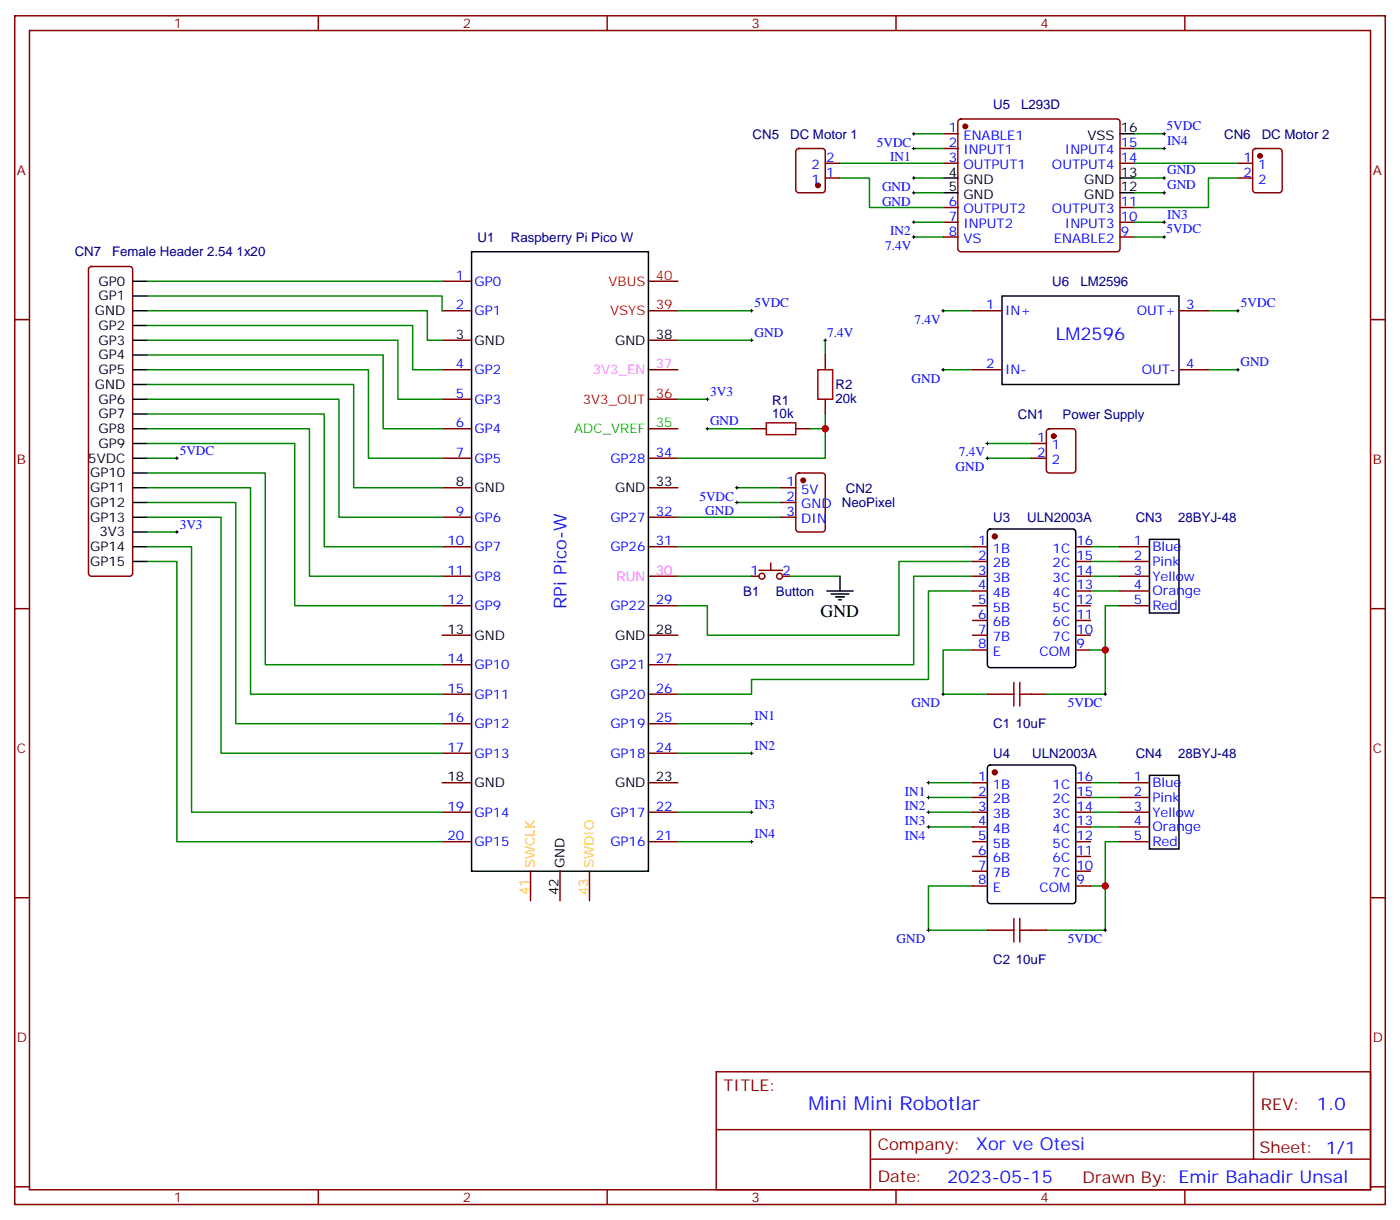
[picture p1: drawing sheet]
<svg xmlns="http://www.w3.org/2000/svg" width="335mm" height="292mm" viewBox="0 0 335 292" stroke-linecap="round" stroke-linejoin="round" font-family="sans-serif">
<g fill="none" stroke="#008700" stroke-width=".35">
<path d="M201.1 39.1h24.7M218.7 32h7.1M218.7 35.5h7.1M271.6 32h7.1M271.6 35.5h7.1M271.6 39.1h24.7M201.1 42.6h7v7h17.7M218.7 56.7h7.1M218.7 53.2h7.1M218.7 42.6h7.1M218.7 46.1h7.1M271.6 56.7h7.1"/>
<path d="M271.6 53.2h7.1M271.6 42.6h7.1M271.6 46.1h7.1M296.3 42.6h-7v7h-17.7M35.3 70.8h70.5v3.5M35.3 74.3h67v7.1h3.5M35.3 77.9h63.5v10.5h7M35.3 67.3h70.5M162.3 74.3h17.6M225.8 74.3h7M289.3 74.3h7M35.3 81.4h59.9v14.1h10.6"/>
<path d="M35.3 84.9h56.4v17.7h14.1M35.3 88.4h52.9v21.2h17.6M35.3 92h49.4v24.7h21.1M35.3 95.5h45.8v28.2h24.7M35.3 99h42.3v31.8h28.2M162.3 81.4h17.6M162.3 95.5h7M197.6 81.4v3.5M197.6 99v3.6M225.8 88.4h7M289.3 88.4h7M35.3 102.6h38.8v35.2h31.7"/>
<path d="M35.3 106.1h35.3v38.8h35.2M35.3 113.1h28.2v45.9h42.3M35.3 116.7h24.7v49.4h45.8M35.3 109.6h7M169.3 102.6h10.6M176.4 116.7h10.6M194 102.6h3.6v7h-35.3M236.4 109.6h10.5M236.4 106.1h10.5M35.3 120.2h21.1v52.9h49.4M35.3 123.7h17.6v56.5h52.9M35.3 130.8h10.6v63.5h59.9"/>
<path d="M35.3 134.3h7v67h63.5M35.3 127.2h7M162.3 137.8h17.6M162.3 130.8h70.5M162.3 123.7h24.7M176.4 120.2h10.6M189.1 137.8h12M232.8 134.3h-17.6v17.6h-45.9v-7h-7M232.8 137.8h-14.1v21.2h-56.4M261.1 130.8h7M261.1 134.3h7M261.1 137.8h7"/>
<path d="M232.8 155.5h-7v10.6h10.6M232.8 141.4h-10.6v21.1h-42.3v3.6h-17.6M261.1 141.4h7M264.6 155.5v10.6h-14.1M268.1 144.9h-3.5v10.6h-3.5M162.3 173.1h17.6M162.3 194.3h17.6M162.3 180.2h17.6M222.2 187.2h10.6M222.2 190.7h10.6M222.2 194.3h10.6M222.2 197.8h10.6"/>
<path d="M261.1 187.2h7M261.1 190.7h7M261.1 194.3h7M261.1 197.8h7M162.3 201.3h17.6M232.8 211.9h-10.6v10.6h14.2M264.6 211.9v10.6h-14.1M268.1 201.3h-3.5v10.6h-3.5"/>
</g>
<g fill="none" stroke="#000" stroke-width=".35">
<path d="M268.1 32h3.5M225.8 42.6h3.5M225.8 46.1h3.5M268.1 42.6h3.5M268.1 46.1h3.5M31.7 77.9h3.6M31.7 74.3h3.6M31.7 70.8h3.6M31.7 67.3h3.6M112.9 60.2h42.3v148.2h-42.3zM239.9 70.8h42.3v21.2h-42.3zM31.7 99h3.6"/>
<path d="M31.7 95.5h3.6M31.7 92h3.6M31.7 88.4h3.6M31.7 84.9h3.6M31.7 81.4h3.6M31.7 116.7h3.6M31.7 113.1h3.6M31.7 109.6h3.6M31.7 106.1h3.6M31.7 102.6h3.6M31.7 134.3h3.6M31.7 130.8h3.6"/>
<path d="M31.7 127.2h3.6M31.7 123.7h3.6M31.7 120.2h3.6M201.1 137.8v3.6M236.6 126.7l.5-.2h19.7a.71 .71 0 0 1 .7 .7v31.8a.76 .76 0 0 1-.7 .7h-19.7a.76 .76 0 0 1-.7-.7v-31.8zM275.2 129h7v17.6h-7zM197.9 141.4h6.4M199 142.1h4.2M200 142.8h2.1M200.7 143.5h.7M236.6 183.2l.5-.2h19.7a.71 .71 0 0 1 .7 .7v31.7a.76 .76 0 0 1-.7 .7h-19.7a.76 .76 0 0 1-.7-.7v-31.7zM275.2 185.5h7v17.6h-7z"/>
</g>
<g fill="none" stroke="#870000" stroke-width=".35">
<path d="M3.5 3.8h328.1v284.3h-328.1zM7.1 7.3h321v277.3h-321zM76.2 3.8v3.5M145.3 3.8v3.5M214.5 3.8v3.5M283.6 3.8v3.5M190.7 35.7l.5-.2h5.6a.71 .71 0 0 1 .8 .7v9.2a.76 .76 0 0 1-.8 .7h-5.6a.76 .76 0 0 1-.7-.7v-9.2zM197.6 39.1h3.5M225.8 32h3.5M225.8 35.5h3.5M225.8 39.1h3.5M229.5 28.7l.5-.2h37.4a.71 .71 0 0 1 .7 .7v30.3a.76 .76 0 0 1-.7 .7h-37.4a.76 .76 0 0 1-.7-.7v-30.3z"/>
<path d="M268.1 35.5h3.5M268.1 39.1h3.5M296.3 39.1h3.6M300.1 35.7l.5-.2h5.6a.71 .71 0 0 1 .7 .7v9.2a.76 .76 0 0 1-.7 .7h-5.6a.76 .76 0 0 1-.7-.7v-9.2zM197.6 42.6h3.5M225.8 49.6h3.5M225.8 53.2h3.5M225.8 56.7h3.5M268.1 49.6h3.5M268.1 53.2h3.5M268.1 56.7h3.5M296.3 42.6h3.6"/>
<path d="M3.5 76.4h3.6M21.4 64l.5-.3h9.1a.71 .71 0 0 1 .7 .8v72.6a.76 .76 0 0 1-.7 .7h-9.1a.76 .76 0 0 1-.7-.7v-72.6zM105.8 67.3h7.1M105.8 74.3h7.1M155.2 67.3h7.1M155.2 74.3h7.1M232.8 74.3h7.1M282.2 74.3h7.1M328.1 76.4h3.5M105.8 81.4h7.1M105.8 88.4h7.1M105.8 95.5h7.1"/>
<path d="M155.2 81.4h7.1M155.2 88.4h7.1M155.2 95.5h7.1M197.6 84.9v3.5M197.6 95.5v3.5M232.8 88.4h7.1M282.2 88.4h7.1M105.8 102.6h7.1M105.8 109.6h7.1M105.8 116.7h7.1M155.2 102.6h7.1M155.2 109.6h7.1"/>
<path d="M155.2 116.7h7.1M179.9 102.6h3.5M187 116.7h3.5M190.5 102.6h3.5M190.7 113.3l.5-.2h5.6a.71 .71 0 0 1 .8 .7v12.7a.76 .76 0 0 1-.8 .7h-5.6a.76 .76 0 0 1-.7-.7v-12.7zM246.9 109.6h3.6M246.9 106.1h3.6M250.7 102.8l.5-.2h5.6a.71 .71 0 0 1 .7 .7v9.1a.76 .76 0 0 1-.7 .7h-5.6a.76 .76 0 0 1-.7-.7v-9.1zM105.8 123.7h7.1M105.8 130.8h7.1M105.8 137.8h7.1M155.2 123.7h7.1"/>
<path d="M155.2 130.8h7.1M155.2 137.8h7.1M179.9 137.8h1.8M181.7 136.4h5.6M184.5 134.7v1.7M187 123.7h3.5M187 120.2h3.5M187.3 137.8h1.8M232.8 130.8h3.6M232.8 137.8h3.6M232.8 134.3h3.6M257.5 130.8h3.6"/>
<path d="M257.5 137.8h3.6M257.5 134.3h3.6M268.1 130.8h7.1M268.1 137.8h7.1M268.1 134.3h7.1M3.5 145.6h3.6M105.8 144.9h7.1M105.8 151.9h7.1M105.8 159h7.1M155.2 144.9h7.1M155.2 151.9h7.1M155.2 159h7.1"/>
<path d="M232.8 144.9h3.6M232.8 151.9h3.6M232.8 141.4h3.6M232.8 148.4h3.6M232.8 155.5h3.6M257.5 144.9h3.6M257.5 151.9h3.6M257.5 141.4h3.6M257.5 148.4h3.6M257.5 155.5h3.6M268.1 144.9h7.1M268.1 141.4h7.1"/>
<path d="M328.1 145.6h3.5M105.8 166.1h7.1M105.8 173.1h7.1M155.2 166.1h7.1M155.2 173.1h7.1M236.4 166.1h3.5M246.9 166.1h3.6M105.8 180.2h7.1M105.8 187.2h7.1M105.8 194.3h7.1M155.2 180.2h7.1M155.2 187.2h7.1"/>
<path d="M155.2 194.3h7.1M232.8 187.2h3.6M232.8 194.3h3.6M232.8 190.7h3.6M232.8 197.8h3.6M257.5 187.2h3.6M257.5 194.3h3.6M257.5 190.7h3.6M257.5 197.8h3.6M268.1 187.2h7.1M268.1 194.3h7.1M268.1 190.7h7.1"/>
<path d="M268.1 197.8h7.1M3.5 214.7h3.6M105.8 201.3h7.1M127 208.4v7M134.1 208.4v7M141.1 208.4v7M155.2 201.3h7.1M232.8 201.3h3.6M232.8 204.9h3.6M232.8 208.4h3.6M232.8 211.9h3.6M257.5 201.3h3.6"/>
<path d="M257.5 204.9h3.6M257.5 208.4h3.6M257.5 211.9h3.6M268.1 201.3h7.1M328.1 214.7h3.5M236.4 222.5h3.5M246.9 222.5h3.6M171.4 256.4h156.7v28.2h-156.7zM300.1 256.4v20.9M171.5 270.2h156.5M208.4 277.3h119.6M208.4 270.2v14.1"/>
<path d="M3.5 283.9h3.6M76.2 284.6v3.5M145.3 284.6v3.5M214.5 284.6v3.5M283.6 284.6v3.5M328.1 283.9h3.5"/>
<circle cx="182.4" cy="137.8" r=".71"/>
<circle cx="186.6" cy="137.8" r=".71"/>
</g>
<g fill="none" stroke="#000" stroke-width=".24">
<path d="M218.4 32h.7M218.4 35.5h.7M218.7 31.6v.7M218.7 35.2v.7M278.3 32h.7M278.3 35.5h.7M278.7 31.6v.7M278.7 35.2v.7M218.4 56.7h.7M218.4 53.2h.7M218.4 42.6h.7M218.4 46.1h.7"/>
<path d="M218.7 42.2v.7M218.7 45.8v.7M218.7 52.8v.7M218.7 56.3v.7M278.3 56.7h.7M278.3 53.2h.7M278.3 42.6h.7M278.3 46.1h.7M278.7 42.2v.7M278.7 45.8v.7M278.7 52.8v.7M278.7 56.3v.7"/>
<path d="M179.6 74.3h.7M179.9 74v.7M225.4 74.3h.7M225.8 74v.7M296 74.3h.7M296.3 74v.7M169 95.5h.7M169.3 95.1v.7M179.6 81.4h.7M179.9 81v.7M197.2 81.4h.7M197.6 81v.7"/>
<path d="M225.4 88.4h.7M225.8 88.1v.7M296 88.4h.7M296.3 88.1v.7M42 109.6h.7M42.3 109.3v.7M169 102.6h.7M169.3 102.2v.7M176 116.7h.7M176.4 116.3v.7M176.4 119.8v.7M236 106.1h.7"/>
<path d="M236 109.6h.7M236.4 105.7v.7M236.4 109.3v.7M42 127.2h.7M42.3 126.9v.7M176 120.2h.7M179.6 173.1h.7M179.9 172.8v.7M179.9 179.8v.7M225.4 166.1h.7M225.8 165.7v.7M264.2 166.1h.7"/>
<path d="M264.6 165.7v.7M179.6 180.2h.7M179.6 194.3h.7M179.9 193.9v.7M221.9 194.3h.7M221.9 187.2h.7M221.9 190.7h.7M221.9 197.8h.7M222.2 186.9v.7M222.2 190.4v.7M222.2 193.9v.7M222.2 197.4v.8"/>
<path d="M179.6 201.3h.7M179.9 201v.7M221.9 222.5h.7M222.2 222.1v.7M264.2 222.5h.7M264.6 222.1v.7"/>
</g>
<g fill="#870000" stroke="#870000" stroke-width=".35">
<circle cx="231.1" cy="30.2" r=".53"/>
<circle cx="195.8" cy="44.3" r=".53"/>
<circle cx="301.6" cy="37.3" r=".53"/>
<circle cx="252.2" cy="104.3" r=".53"/>
<circle cx="238.1" cy="128.3" r=".53"/>
<circle cx="238.1" cy="184.7" r=".53"/>
<circle cx="192.3" cy="114.9" r=".53"/>
</g>
<path d="M195.8 88.4h3.5v7.1h-3.5zM183.4 101.1h7.1v2.9h-7.1zM239.9 166.1h2.8M242.7 163.2v5.7M244.1 163.2v5.7M244.1 166.1h2.8M242.7 219.7v5.6M244.1 219.7v5.6M239.9 222.5h2.8M244.1 222.5h2.8" fill="none" stroke="#a10000" stroke-width=".35"/>
<g fill="#c00">
<circle cx="264.6" cy="211.9" r=".88"/>
<circle cx="264.6" cy="155.5" r=".88"/>
<circle cx="197.6" cy="102.6" r=".88"/>
</g>
<text font-size="4.6" fill="#00f" x="193.5" y="265.4">Mini Mini Robotlar</text>
<g font-size="4.2" fill="#00f">
<text x="252.7" y="81.4">LM2596</text>
<text x="135.6" y="145.6" transform="rotate(-90 135.6 145.6)">RPi Pico-W</text>
<text x="315.2" y="265.6">1.0</text>
<text x="233.6" y="275.2">Xor ve Otesi</text>
<text x="226.7" y="283">2023-05-15</text>
</g>
<text font-size="4.2" x="196.4" y="147.5">GND</text>
<g font-size="3.9" fill="#800">
<text x="173.2" y="260.9">TITLE:</text>
<text x="301.8" y="265.6">REV:</text>
<text x="210.1" y="275.1">Company:</text>
<text x="301.5" y="275.8">Sheet: 1/1</text>
<text x="210.1" y="282.8">Date:</text>
<text x="259.2" y="282.9">Drawn By: Emir Bahadir Unsal</text>
</g>
<g font-size="3.2" fill="#800">
<text x="41.6" y="6.8">1</text>
<text x="110.8" y="6.8">2</text>
<text x="179.9" y="6.8">3</text>
<text x="249.1" y="6.8">4</text>
<text x="4.1" y="41.9">A</text>
<text x="328.6" y="41.9">A</text>
<text x="4.1" y="111">B</text>
<text x="328.6" y="111">B</text>
<text x="4.1" y="180.2">C</text>
<text x="328.6" y="180.2">C</text>
<text x="4.1" y="249.3">D</text>
<text x="328.6" y="249.3">D</text>
<text x="41.6" y="287.6">1</text>
<text x="110.8" y="287.6">2</text>
<text x="179.9" y="287.6">3</text>
<text x="249.1" y="287.6">4</text>
</g>
<g font-size="3.2" fill="#000080">
<text x="237.8" y="26.1">U5</text>
<text x="244.4" y="26.1">L293D</text>
<text x="180.1" y="33.1">CN5</text>
<text x="189.1" y="33.1">DC Motor 1</text>
<text x="293" y="33.1">CN6</text>
<text x="302" y="33.1">DC Motor 2</text>
<text x="114.3" y="57.8">U1</text>
<text x="122.3" y="57.8">Raspberry Pi Pico W</text>
<text x="17.9" y="61.3">CN7</text>
<text x="26.8" y="61.3">Female Header 2.54 1x20</text>
<text x="251.9" y="68.4">U6</text>
<text x="258.6" y="68.4">LM2596</text>
<text x="200" y="93.1">R2</text>
<text x="184.9" y="100.1">10k</text>
<text x="184.9" y="97">R1</text>
<text x="200" y="96.3">20k</text>
<text x="243.6" y="100.2">CN1</text>
<text x="254.4" y="100.2">Power Supply</text>
<text x="202.5" y="117.8">CN2</text>
<text x="237.8" y="124.9">U3</text>
<text x="245.9" y="124.9">ULN2003A</text>
<text x="271.9" y="124.9">CN3</text>
<text x="282" y="124.9">28BYJ-48</text>
<text x="177.9" y="142.5">B1</text>
<text x="185.7" y="142.5">Button</text>
<text x="237.8" y="174.2">C1</text>
<text x="243.2" y="174.2">10uF</text>
<text x="237.8" y="181.3">U4</text>
<text x="247.1" y="181.3">ULN2003A</text>
<text x="271.9" y="181.3">CN4</text>
<text x="282" y="181.3">28BYJ-48</text>
<text x="237.8" y="230.7">C2</text>
<text x="243.2" y="230.7">10uF</text>
</g>
<g font-size="3.2" fill="#00f">
<text x="209.9" y="35.1">5VDC</text>
<text x="227.1" y="31.6">1</text>
<text x="227.1" y="35.2">2</text>
<text x="230.6" y="33.4">ENABLE1</text>
<text x="268.3" y="35.2">15</text>
<text x="279.3" y="31.1">5VDC</text>
<text x="279.4" y="34.6">IN4</text>
<text x="194.2" y="40.5">2</text>
<text x="197.7" y="38.7">2</text>
<text x="213.1" y="38.6">IN1</text>
<text x="227.1" y="38.7">3</text>
<text x="230.6" y="36.9">INPUT1</text>
<text x="230.6" y="40.5">OUTPUT1</text>
<text x="251.8" y="40.5">OUTPUT4</text>
<text x="254.9" y="36.9">INPUT4</text>
<text x="268.3" y="38.7">14</text>
<text x="279.4" y="41.7">GND</text>
<text x="297.7" y="38.7">1</text>
<text x="301.2" y="40.5">1</text>
<text x="194.2" y="44">1</text>
<text x="197.7" y="42.2">1</text>
<text x="211.2" y="45.7">GND</text>
<text x="279.4" y="45.2">GND</text>
<text x="297.7" y="42.2">2</text>
<text x="301.2" y="44">2</text>
<text x="211.2" y="49.2">GND</text>
<text x="227.1" y="49.3">6</text>
<text x="227.1" y="52.8">7</text>
<text x="230.6" y="51">OUTPUT2</text>
<text x="251.8" y="51">OUTPUT3</text>
<text x="268.3" y="52.8">10</text>
<text x="268.3" y="49.3">11</text>
<text x="279.4" y="52.3">IN3</text>
<text x="211.9" y="59.8">7.4V</text>
<text x="213.1" y="56.3">IN2</text>
<text x="227.1" y="56.3">8</text>
<text x="230.6" y="54.6">INPUT2</text>
<text x="230.6" y="58.1">VS</text>
<text x="252.3" y="58.1">ENABLE2</text>
<text x="254.9" y="54.6">INPUT3</text>
<text x="268.3" y="56.3">9</text>
<text x="279.3" y="55.8">5VDC</text>
<text x="109.1" y="66.9">1</text>
<text x="113.6" y="68.3">GP0</text>
<text x="109.1" y="74">2</text>
<text x="113.6" y="75.4">GP1</text>
<text x="180.6" y="73.4">5VDC</text>
<text x="218.9" y="77.4">7.4V</text>
<text x="236.1" y="74">1</text>
<text x="240.6" y="75.4">IN+</text>
<text x="272.1" y="75.4">OUT+</text>
<text x="284" y="74">3</text>
<text x="297.1" y="73.5">5VDC</text>
<text x="180.6" y="80.5">GND</text>
<text x="198" y="80.5">7.4V</text>
<text x="109.1" y="88.1">4</text>
<text x="113.6" y="89.5">GP2</text>
<text x="236.1" y="88.1">2</text>
<text x="240.6" y="89.5">IN-</text>
<text x="273.3" y="89.5">OUT-</text>
<text x="284" y="88.1">4</text>
<text x="296.9" y="87.6">GND</text>
<text x="109.1" y="95.1">5</text>
<text x="170" y="94.7">3V3</text>
<text x="218.2" y="91.5">GND</text>
<text x="113.6" y="96.6">GP3</text>
<text x="170" y="101.7">GND</text>
<text x="109.1" y="102.2">6</text>
<text x="113.6" y="103.6">GP4</text>
<text x="248.3" y="105.7">1</text>
<text x="251.8" y="107.5">1</text>
<text x="43" y="108.8">5VDC</text>
<text x="109.1" y="109.3">7</text>
<text x="113.6" y="110.7">GP5</text>
<text x="146.1" y="110.7">GP28</text>
<text x="157" y="109.3">34</text>
<text x="228.7" y="112.7">GND</text>
<text x="229.5" y="109.2">7.4V</text>
<text x="248.3" y="109.3">2</text>
<text x="251.8" y="111">2</text>
<text x="167.4" y="119.8">5VDC</text>
<text x="188.3" y="116.3">1</text>
<text x="188.3" y="119.8">2</text>
<text x="191.8" y="118.1">5V</text>
<text x="109.1" y="123.4">9</text>
<text x="113.6" y="124.8">GP6</text>
<text x="146.1" y="124.8">GP27</text>
<text x="157" y="123.4">32</text>
<text x="168.8" y="123.3">GND</text>
<text x="188.3" y="123.4">3</text>
<text x="191.8" y="121.6">GND NeoPixel</text>
<text x="191.8" y="125.1">DIN</text>
<text x="43" y="126.4">3V3</text>
<text x="107.1" y="130.4">10</text>
<text x="113.6" y="131.8">GP7</text>
<text x="146.1" y="131.8">GP26</text>
<text x="157" y="130.4">31</text>
<text x="234.2" y="130.4">1</text>
<text x="257.7" y="130.4">16</text>
<text x="271.4" y="130.4">1</text>
<text x="275.9" y="131.8">Blue</text>
<text x="107.1" y="137.5">11</text>
<text x="179.7" y="137.5">1</text>
<text x="187.3" y="137.5">2</text>
<text x="234.2" y="133.9">2</text>
<text x="234.2" y="137.5">3</text>
<text x="237.7" y="132.2">1B</text>
<text x="237.7" y="135.7">2B</text>
<text x="252" y="135.7">2C</text>
<text x="252" y="132.2">1C</text>
<text x="257.7" y="137.5">14</text>
<text x="257.7" y="133.9">15</text>
<text x="271.4" y="137.5">3</text>
<text x="271.4" y="133.9">2</text>
<text x="275.9" y="135.4">Pink</text>
<text x="113.6" y="138.9">GP8</text>
<text x="234.2" y="141">4</text>
<text x="237.7" y="139.2">3B</text>
<text x="237.7" y="142.8">4B</text>
<text x="252" y="142.8">4C</text>
<text x="252" y="139.2">3C</text>
<text x="257.7" y="141">13</text>
<text x="271.4" y="141">4</text>
<text x="275.9" y="142.4">Orange</text>
<text x="275.9" y="138.9">Yellow</text>
<text x="107.1" y="144.5">12</text>
<text x="113.6" y="145.9">GP9</text>
<text x="146.1" y="145.9">GP22</text>
<text x="157" y="144.5">29</text>
<text x="234.2" y="144.5">5</text>
<text x="234.2" y="148.1">6</text>
<text x="237.7" y="146.3">5B</text>
<text x="237.7" y="149.8">6B</text>
<text x="252" y="149.8">6C</text>
<text x="252" y="146.3">5C</text>
<text x="257.7" y="148.1">11</text>
<text x="257.7" y="144.5">12</text>
<text x="271.4" y="144.5">5</text>
<text x="275.9" y="145.9">Red</text>
<text x="234.2" y="151.6">7</text>
<text x="234.2" y="155.1">8</text>
<text x="237.7" y="153.4">7B</text>
<text x="252" y="153.4">7C</text>
<text x="257.7" y="155.1">9</text>
<text x="257.7" y="151.6">10</text>
<text x="107.1" y="158.6">14</text>
<text x="113.6" y="160.1">GP10</text>
<text x="146.1" y="160.1">GP21</text>
<text x="157" y="158.6">27</text>
<text x="237.7" y="156.9">E</text>
<text x="248.8" y="156.9">COM</text>
<text x="107.1" y="165.7">15</text>
<text x="113.6" y="167.1">GP11</text>
<text x="146.1" y="167.1">GP20</text>
<text x="157" y="165.7">26</text>
<text x="107.1" y="172.8">16</text>
<text x="157" y="172.8">25</text>
<text x="180.6" y="172.2">IN1</text>
<text x="218.2" y="169.1">GND</text>
<text x="255.6" y="169.2">5VDC</text>
<text x="107.1" y="179.8">17</text>
<text x="113.6" y="174.2">GP12</text>
<text x="146.1" y="174.2">GP19</text>
<text x="157" y="179.8">24</text>
<text x="180.6" y="179.3">IN2</text>
<text x="113.6" y="181.2">GP13</text>
<text x="146.1" y="181.2">GP18</text>
<text x="216.6" y="190.3">IN1</text>
<text x="234.2" y="186.9">1</text>
<text x="234.2" y="190.4">2</text>
<text x="237.7" y="188.6">1B</text>
<text x="252" y="188.6">1C</text>
<text x="257.7" y="190.4">15</text>
<text x="257.7" y="186.9">16</text>
<text x="271.4" y="190.4">2</text>
<text x="271.4" y="186.9">1</text>
<text x="275.9" y="191.8">Pink</text>
<text x="275.9" y="188.3">Blue</text>
<text x="107.1" y="193.9">19</text>
<text x="113.6" y="195.3">GP14</text>
<text x="146.1" y="195.3">GP17</text>
<text x="157" y="193.9">22</text>
<text x="180.6" y="193.4">IN3</text>
<text x="216.6" y="193.9">IN2</text>
<text x="216.6" y="197.4">IN3</text>
<text x="234.2" y="193.9">3</text>
<text x="234.2" y="197.4">4</text>
<text x="237.7" y="192.2">2B</text>
<text x="237.7" y="195.7">3B</text>
<text x="252" y="195.7">3C</text>
<text x="252" y="192.2">2C</text>
<text x="257.7" y="197.4">13</text>
<text x="257.7" y="193.9">14</text>
<text x="271.4" y="197.4">4</text>
<text x="271.4" y="193.9">3</text>
<text x="275.9" y="195.3">Yellow</text>
<text x="107.1" y="201">20</text>
<text x="113.6" y="202.4">GP15</text>
<text x="146.1" y="202.4">GP16</text>
<text x="157" y="201">21</text>
<text x="180.6" y="200.4">IN4</text>
<text x="216.6" y="200.9">IN4</text>
<text x="234.2" y="201">5</text>
<text x="237.7" y="199.2">4B</text>
<text x="237.7" y="202.7">5B</text>
<text x="252" y="202.7">5C</text>
<text x="252" y="199.2">4C</text>
<text x="257.7" y="201">12</text>
<text x="271.4" y="201">5</text>
<text x="275.9" y="202.4">Red</text>
<text x="275.9" y="198.9">Orange</text>
<text x="234.2" y="204.5">6</text>
<text x="234.2" y="208">7</text>
<text x="237.7" y="206.3">6B</text>
<text x="237.7" y="209.8">7B</text>
<text x="252" y="209.8">7C</text>
<text x="252" y="206.3">6C</text>
<text x="257.7" y="208">10</text>
<text x="257.7" y="204.5">11</text>
<text x="234.2" y="211.6">8</text>
<text x="237.7" y="213.3">E</text>
<text x="248.8" y="213.3">COM</text>
<text x="257.7" y="211.6">9</text>
<text x="214.6" y="225.6">GND</text>
<text x="255.6" y="225.6">5VDC</text>
</g>
<g font-size="3.2">
<text x="260.3" y="33.4">VSS</text>
<text x="268.3" y="31.6">16</text>
<text x="227.1" y="42.2">4</text>
<text x="227.1" y="45.8">5</text>
<text x="230.6" y="44">GND</text>
<text x="230.6" y="47.5">GND</text>
<text x="259.5" y="47.5">GND</text>
<text x="259.5" y="44">GND</text>
<text x="268.3" y="45.8">12</text>
<text x="268.3" y="42.2">13</text>
<text x="23.6" y="71.9">GP1</text>
<text x="23.6" y="68.3">GP0</text>
<text x="22.7" y="75.4">GND</text>
<text x="23.6" y="82.4">GP3</text>
<text x="23.6" y="78.9">GP2</text>
<text x="109.1" y="81">3</text>
<text x="113.6" y="82.4">GND</text>
<text x="147.2" y="82.4">GND</text>
<text x="157" y="81">38</text>
<text x="23.6" y="89.5">GP5</text>
<text x="23.6" y="86">GP4</text>
<text x="22.7" y="93">GND</text>
<text x="23.6" y="100.1">GP7</text>
<text x="23.6" y="96.6">GP6</text>
<text x="23.6" y="107.1">GP9</text>
<text x="23.6" y="103.6">GP8</text>
<text x="21.1" y="110.7">5VDC</text>
<text x="21.6" y="117.7">GP11</text>
<text x="21.6" y="114.2">GP10</text>
<text x="109.1" y="116.3">8</text>
<text x="113.6" y="117.7">GND</text>
<text x="147.2" y="117.7">GND</text>
<text x="157" y="116.3">33</text>
<text x="21.6" y="124.8">GP13</text>
<text x="21.6" y="121.2">GP12</text>
<text x="21.6" y="131.8">GP14</text>
<text x="23.8" y="128.3">3V3</text>
<text x="21.6" y="135.4">GP15</text>
<text x="107.1" y="151.6">13</text>
<text x="113.6" y="153">GND</text>
<text x="147.2" y="153">GND</text>
<text x="157" y="151.6">28</text>
<text x="107.1" y="186.9">18</text>
<text x="113.6" y="188.3">GND</text>
<text x="147.2" y="188.3">GND</text>
<text x="157" y="186.9">23</text>
<text x="135.1" y="207.7" transform="rotate(-90 135.1 207.7)">GND</text>
<text x="133.7" y="214.2" transform="rotate(-90 133.7 214.2)">42</text>
</g>
<g font-size="3.2" fill="#f00">
<text x="145.7" y="68.3">VBUS</text>
<text x="157" y="66.9">40</text>
<text x="146.1" y="75.4">VSYS</text>
<text x="157" y="74">39</text>
<text x="157" y="95.1">36</text>
<text x="139.5" y="96.6">3V3_OUT</text>
</g>
<g font-size="3.2" fill="#f6f">
<text x="141.9" y="89.5">3V3_EN</text>
<text x="157" y="88.1">37</text>
</g>
<g font-size="3.2" fill="#0f0">
<text x="137.5" y="103.6">ADC_VREF</text>
<text x="157" y="102.2">35</text>
</g>
<g font-size="3.2" fill="#f0f">
<text x="157" y="137.5">30</text>
<text x="147.6" y="138.9">RUN</text>
</g>
<g font-size="3.2" fill="#f90">
<text x="128.1" y="207.7" transform="rotate(-90 128.1 207.7)">SWCLK</text>
<text x="126.6" y="214.2" transform="rotate(-90 126.6 214.2)">41</text>
</g>
<g font-size="3.2" fill="#fc0">
<text x="142.2" y="207.7" transform="rotate(-90 142.2 207.7)">SWDIO</text>
<text x="140.8" y="214.2" transform="rotate(-90 140.8 214.2)">43</text>
</g>
</svg>
